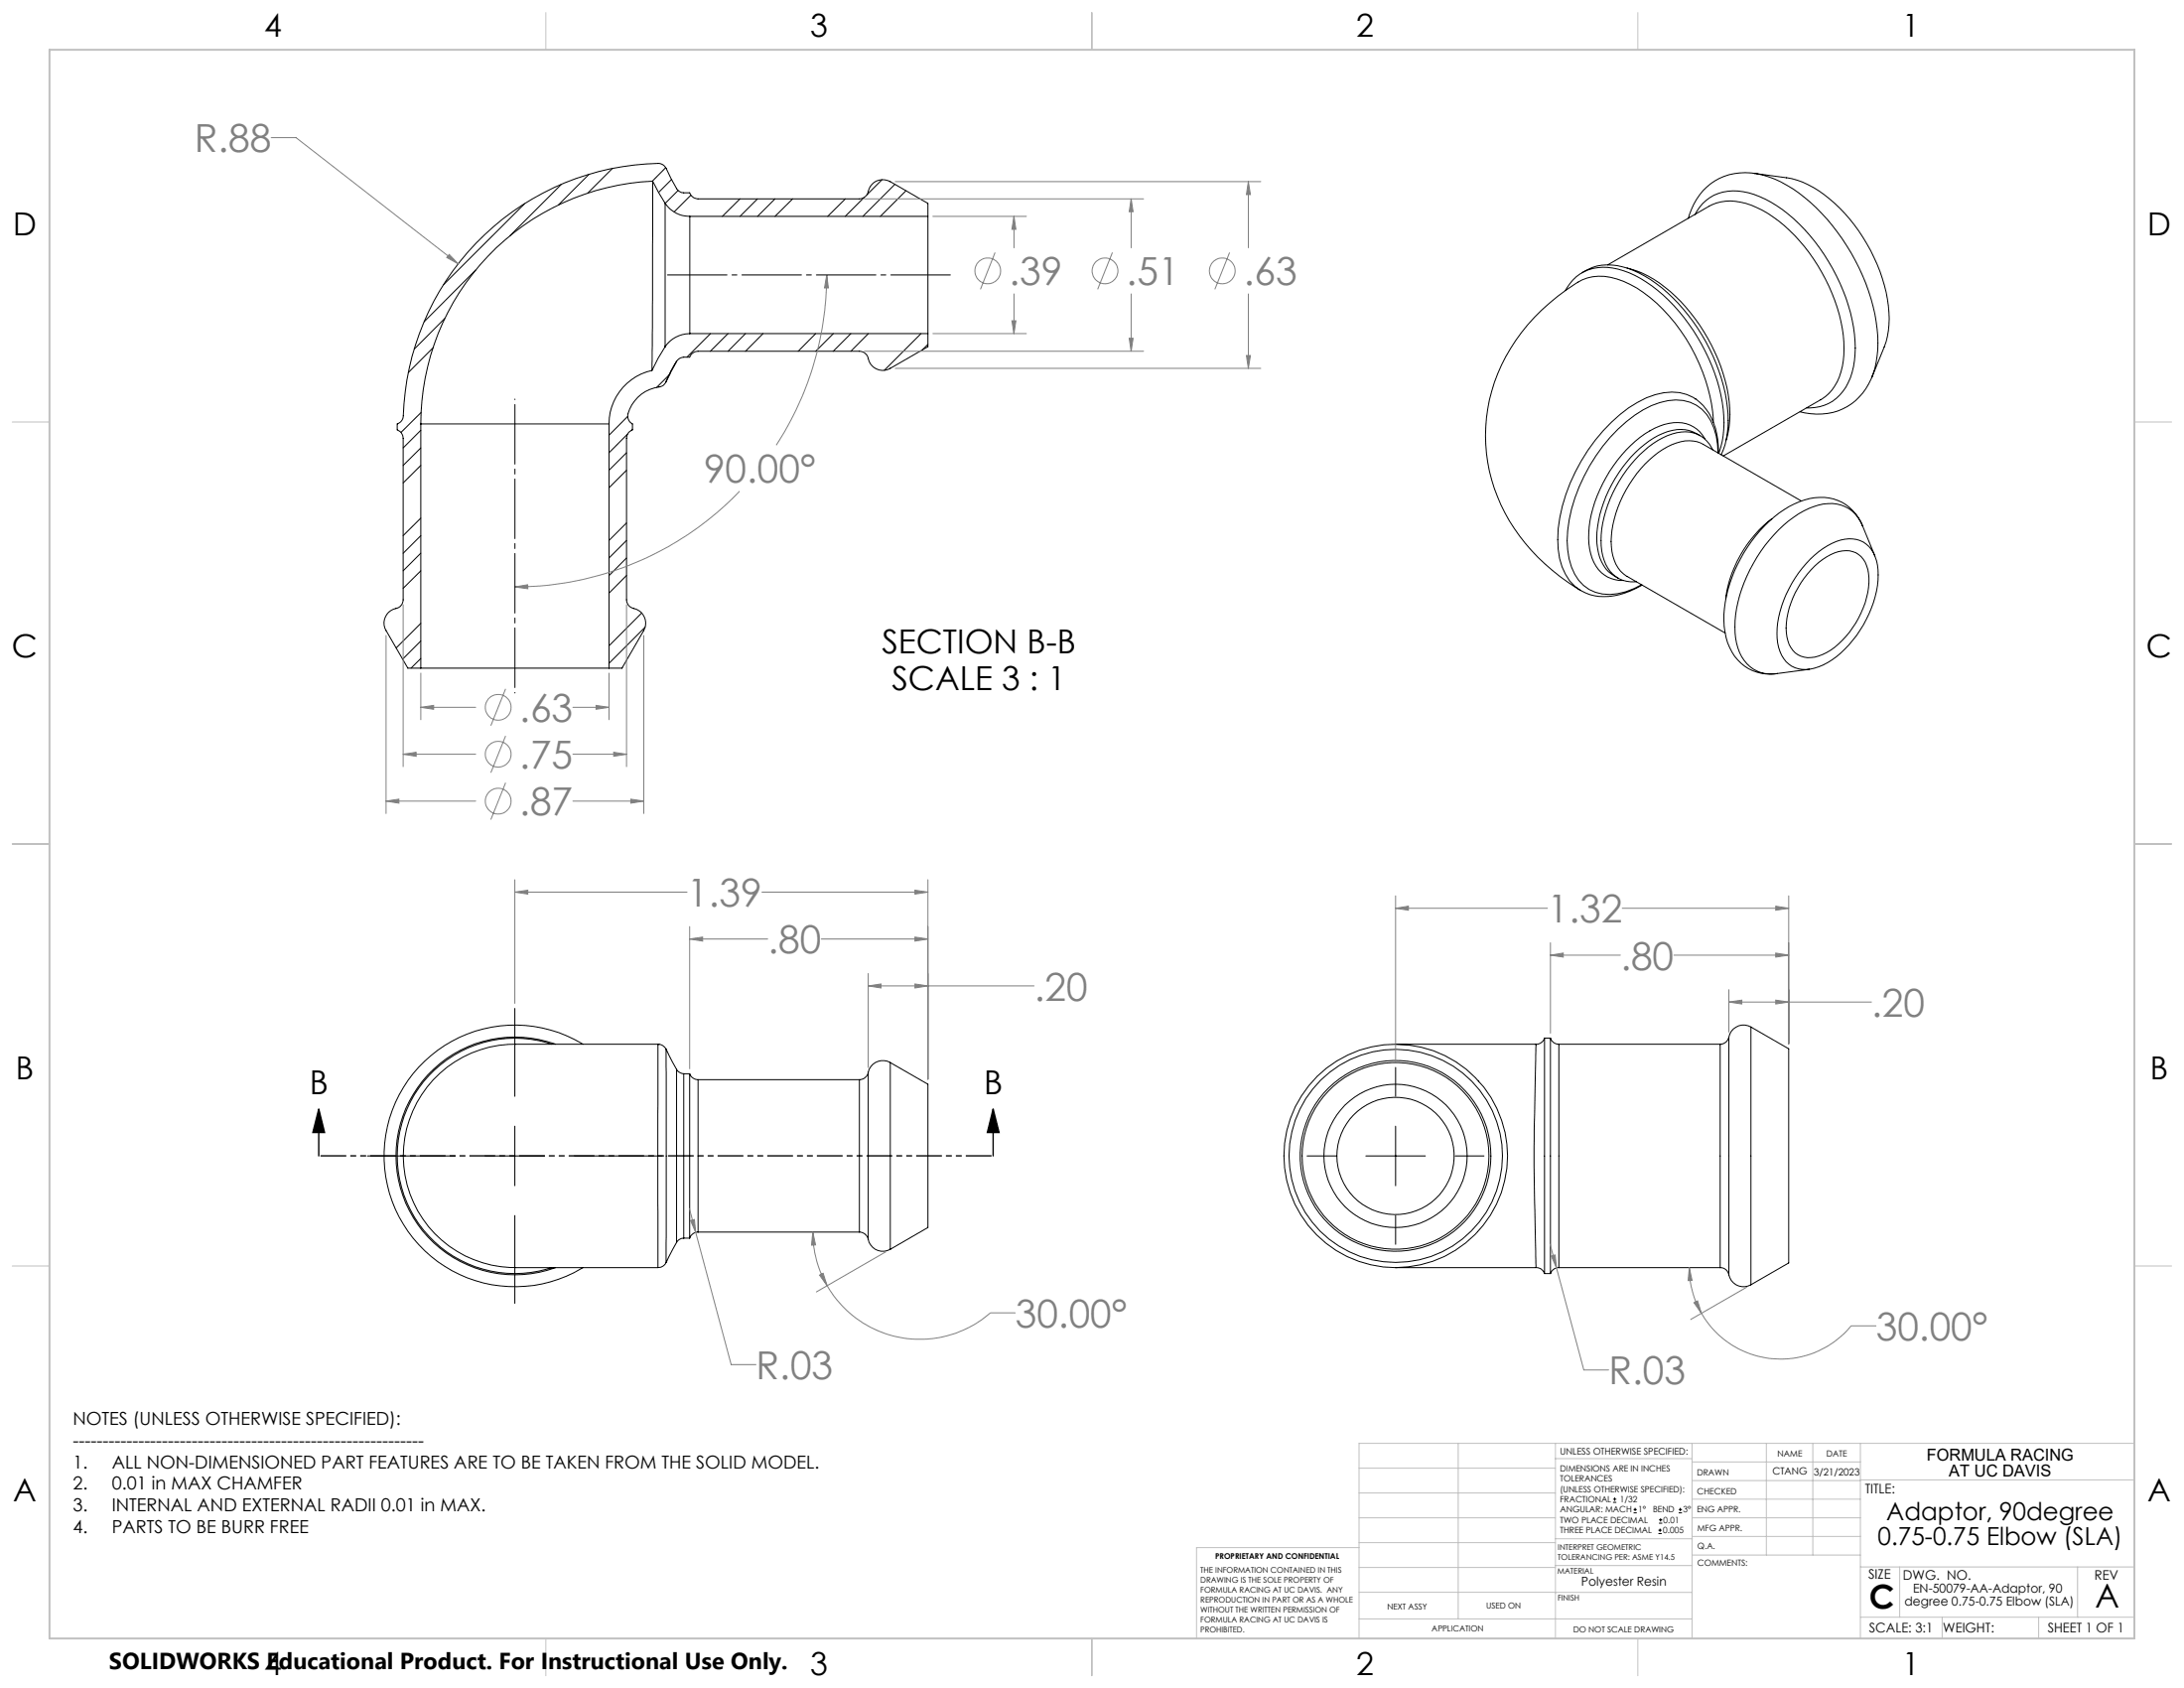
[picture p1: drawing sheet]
<svg xmlns="http://www.w3.org/2000/svg" width="559mm" height="432mm" viewBox="0 0 559 432" stroke-linecap="round" stroke-linejoin="round" font-family="sans-serif">
<g fill="none" stroke="#000" stroke-width=".25">
<path d="M134.2 52.1l-20.7 20.7M143.7 47.1l-13.2 13.2M150.7 44.6l-7.9 7.9M156.7 43.1l-6.3 6.3M167 46.5l-.2 48.2M170.2 52l-3.2-5.6a62.2 62.2 0 0 0-59.3 62M170.2 52a7.5 7.5 0 0 0 6.3 3.4M170.2 52v36.7M170.2 52h.1M170.3 42.9l-3.4 3.5M171.9 45.9l-3.3 3.2M173.5 48.7l-3.3 3.3"/>
<path d="M176.5 55.4v29.9M176.5 55.4h60.9M176.8 49.9l-4.3 4.3M189.3 50.9l-4.5 4.5M193.8 50.9l-4.5 4.5M198.3 50.9l-4.5 4.5M202.8 50.9l-4.5 4.5M216.3 50.9l-4.5 4.5M221.1 50.5l-4.8 4.9M225.7 46l-3.9 3.8M229 47.2l-8.2 8.2M231.8 48.8l-6.6 6.6"/>
<path d="M237.4 55.4v-3.4l-9.6-5.5a3.9 3.9 0 0 0-5.8 2.9l-.7 .9-.6 .4-.8 .2h-41.3a2.3 2.3 0 0 1-2.1-1.6h-1.6a2.25 2.25 0 0 1-1.8-1.1l-2.6-5.1a2.24 2.24 0 0 0-2.2-1.3 66.8 66.8 0 0 0-65.2 65.2l-.6 .9-.9 .5v1.6a2.34 2.34 0 0 1 1.6 2.1v41.3a2.54 2.54 0 0 1-2.6 2.5 3.8 3.8 0 0 0-1.8 5.4l5.6 9.6h3.3M237.4 55.4v29.9M433.7 54.9a10.9 10.9 0 0 1 12.3-5.9 29.2 29.2 0 0 1 15.8 9.7 48.6 48.6 0 0 1 12.8 28.6 18.2 18.2 0 0 1-3.9 13.7 10.7 10.7 0 0 1-8.4 3.4M448.9 44.3l8.2 1.2a23.6 23.6 0 0 1 12.3 6.5 43.8 43.8 0 0 1 13.9 27.9 20.6 20.6 0 0 1-1.2 8.9l-3.1 7.6a28 28 0 0 0 .7-16.1 53.5 53.5 0 0 0-21-32 24.2 24.2 0 0 0-9.8-4zM449.1 44.4a14.7 14.7 0 0 0-17.1 11.4M121.7 69.1l-13.2 13.2M400.5 74.3a11.1 11.1 0 0 1 13.6-5.4 33.5 33.5 0 0 1 16.8 12.3 46.7 46.7 0 0 1 10.2 26.9 20.6 20.6 0 0 1-1.4 7.9M404.8 69.8a12.6 12.6 0 0 1 11.8-1.1 36.3 36.3 0 0 1 16.6 13.5 46 46 0 0 1 9 25.3 21 21 0 0 1-1.8 8.8M411.3 67.8l26-15.1a13 13 0 0 1 12.2 .4 40 40 0 0 1 17.6 18.3 36.2 36.2 0 0 1 4.3 22.4 12.3 12.3 0 0 1-5.5 8.4M416.3 68.6a30.3 30.3 0 0 1 16.2 11.4 44.1 44.1 0 0 1 10.1 26 22.4 22.4 0 0 1-.9 6.5M110.8 89l-6.3 6.3M113.8 81.5l-7.8 7.8"/>
<path d="M170.2 88.7l-1.8 3-1.6 3.1a14 14 0 0 0-11 13.6M171.4 95.7l-3.4 3.4M173.1 92.4l-1.5 2.6-1.2 2.6M176.5 85.3a7.7 7.7 0 0 0-6.3 3.4M176.5 85.3h60.9M181.8 85.3l-6 6.1M186.3 85.3l-4.5 4.6M190.7 85.3l-4.4 4.6M195.2 85.3l-4.5 4.6M208.7 85.3l-4.5 4.6M213.2 85.3l-4.5 4.6M217.7 85.3l-4.5 4.6"/>
<path d="M222.2 85.3l-4.5 4.6M235.7 85.3l-9.4 9.4M237.4 85.3v3.4l-9.6 5.5a3.9 3.9 0 0 1-5.8-2.9l-1-1.2-1.1-.2h-41.3a2.34 2.34 0 0 0-2.1 1.5h-1.6a2.18 2.18 0 0 0-1.8 1.1l-2.7 5.2a2.1 2.1 0 0 1-1.8 1.3 9.3 9.3 0 0 0-8 7.6l.4 1.1 .8 .7v1.6a2.34 2.34 0 0 0-1.5 2.1v41.3a2.54 2.54 0 0 0 2.5 2.5 3.9 3.9 0 0 1 1.9 5.4l-5.6 9.6h-3.3M237.4 88.1l-1.4 1.4M479 96.4a14.7 14.7 0 0 1-18.4 8.9M107.7 110.1l-4.5 4.5M107.7 114.6l-4.5 4.5M107.7 119.1l-4.5 4.4M107.7 108.4h48.1M107.7 108.4v62.5M107.7 105.5l-5.1 5.1M155.8 108.4v62.5"/>
<path d="M160.3 115.8l-4.5 4.5M160.6 106.5l-4.8 4.8M160.6 111l-4.8 4.8M161.8 109.8l-.3 .3M433.8 102.1a10.5 10.5 0 0 0-8.1-1.6 26.2 26.2 0 0 0-13.4 7.6 46.3 46.3 0 0 0-13.6 27.2 18.8 18.8 0 0 0 2.9 13.3 11.8 11.8 0 0 0 12.8 3.5 22.7 22.7 0 0 0 5.8-2.5M433.8 102h-.1a14 14 0 0 1 5.8 10.4l.2 3.5M435 111.4a9.9 9.9 0 0 0-10.7 0 32.7 32.7 0 0 0-15.3 21.8 15.2 15.2 0 0 0 1.9 12.4l1.5 1.3 1.6 1M436.2 112.4a8.3 8.3 0 0 0-10.4-3.8 28.1 28.1 0 0 0-14.8 13.5 28.8 28.8 0 0 0-4.3 18.3 8.7 8.7 0 0 0 7.7 8.1h1M438.2 115a7.9 7.9 0 0 0-10.4-4 25.1 25.1 0 0 0-12.6 10.6 29.6 29.6 0 0 0-5.4 19.3 8.9 8.9 0 0 0 5.4 7.5l2 .4h1.5M438.4 108a45.1 45.1 0 0 0-19.6-34.3 16 16 0 0 0-12.7-2.6 31.8 31.8 0 0 0-9.6 6.4 43.9 43.9 0 0 0-15.9 40.8 47.2 47.2 0 0 0 20.7 30.7l3 2M439.6 115.8a15.1 15.1 0 0 0-4.1-11.1 10.8 10.8 0 0 0-10.8-1.7 30.7 30.7 0 0 0-14.6 11.1 42.7 42.7 0 0 0-9.1 24.2 15.1 15.1 0 0 0 4.2 11.5 11 11 0 0 0 10.8 1.6l4-1.8M465.9 102.2l-25 14.4"/>
<path d="M465.9 102.2l-.1 .1M107.7 132.5l-4.5 4.5M107.7 137l-4.5 4.5M160.3 120.3l-4.5 4.5M160.3 133.8l-4.5 4.5M160.3 138.3l-4.5 4.4M453.4 132.7a31.4 31.4 0 0 0-11.9 20.6M460.9 128.2l-25.1-14.5a8.8 8.8 0 0 0-8 0 29 29 0 0 0-14.3 17.5 17.9 17.9 0 0 0 0 13.2 7 7 0 0 0 2.8 3M476.6 134.6a11.3 11.3 0 0 0-13.5-7.1 26.5 26.5 0 0 0-14.9 10.9 34 34 0 0 0-7.1 21.8 13 13 0 0 0 7.3 11.4 11.7 11.7 0 0 0 6.4 .7M476.6 134.5a8.9 8.9 0 0 0-11.4-5.3 27.1 27.1 0 0 0-13.6 10.3 35.5 35.5 0 0 0-7.7 22.3 11.5 11.5 0 0 0 4.7 9.4 8.8 8.8 0 0 0 6.2 1.1M476.6 134.5l3.1 7.7M107.7 159.5l-6.3 6.3"/>
<path d="M107.7 141.5l-4.5 4.5M107.7 146l-4.5 4.5M160.3 142.7l-4.5 4.5M160.3 147.2l-4.5 4.5M164.2 156.8l-8.4 8.4M416.3 147.4l25.1 14.5M416.3 147.4v.1M463.2 143.1a14.8 14.8 0 0 1 10.9-5.2 6.8 6.8 0 0 1 6 5.5 23.2 23.2 0 0 1-3.3 16.4 24.8 24.8 0 0 1-11.5 10.8 7.1 7.1 0 0 1-9.4-3 17 17 0 0 1 0-12.6 30.8 30.8 0 0 1 7.3-11.9zM464.3 144.8a12 12 0 0 1 8.9-3.9 5.7 5.7 0 0 1 4.7 4.8 20.8 20.8 0 0 1-4.7 16 16.6 16.6 0 0 1-8.9 6.4 5.7 5.7 0 0 1-7.1-5.2 21.1 21.1 0 0 1 5.3-16.1zM107.7 164l-4.7 4.6M107.7 168.5l-2.5 2.4M107.7 170.9h48.1"/>
<path d="M159.2 170.7l-.1 .2M165.1 160.4l-9.3 9.3M463 171.2l-8.2 1.1M131.7 258v22.5M131.8 267.1h36.6M131.9 267.1a28.6 28.6 0 0 0-28.7 28.6 28.6 28.6 0 0 0 28.7 28.5M141.2 267.1a30.1 30.1 0 0 0-39.6 28.6 30.1 30.1 0 0 0 39.6 28.6M142.1 267.1a30.4 30.4 0 0 0-40.8 28.6 30.4 30.4 0 0 0 40.8 28.6M149.2 267.1a33.5 33.5 0 0 0-50.9 28.6 33.5 33.5 0 0 0 50.9 28.6M168.4 267.1l-.1 57a1.63 1.63 0 0 0 2.1-1v-.2M168.4 267.1h.2a2.26 2.26 0 0 1 1.8 1.3M168.4 267.1h.1"/>
<path d="M170.4 268.4v54.5M170.5 268.4l2.6 5.1M173.1 273.5a2.41 2.41 0 0 0 1.8 1.2M173.1 273.5v44.3M174.9 274.7v42M174.9 274.7h1.6M176.5 274.7a2.34 2.34 0 0 0 2.1 1.5M176.5 274.7v42M178.6 276.2v39M178.6 276.2h41.3M219.9 276.2v39M222.1 274.4a2.36 2.36 0 0 1-2.2 1.8"/>
<path d="M222.1 274.4v42.6M227.8 271.8a3.8 3.8 0 0 0-5.7 2.6M227.8 271.8l9.6 5.6v36.6l-9.6 5.6M227.8 271.8v47.8M357.1 273.1v7.4M357.1 267.1h35.9M393 267.1l-.1 5.4a853.5 853.5 0 0 0 .1 51.7 2.19 2.19 0 0 1 2.1 1.5M395.1 265.6l-.7 1.1-1.4 .5M396.7 265.6a2.22 2.22 0 0 0 2.2 1.5M396.7 265.6h-1.5v60.2h1.5M396.7 265.6v60.2M398.9 267.1v57.2"/>
<path d="M398.9 267.1h41.2M440.1 267.1v57.2M442.3 265.3a2.28 2.28 0 0 1-2.2 1.8M442.3 265.3v60.8M448 262.7a3.8 3.8 0 0 0-5.7 2.6M448 262.7l9.7 5.6v54.8l-9.7 5.5M448 262.7v65.9M94 295.7h22.5M124.1 295.7h15.2M131.7 288.1v15.2M147 295.7h22.4M334.4 295.7h7.4"/>
<path d="M349.5 295.7h15.2M357.1 288.1v15.2M372.3 295.7h7.4M131.7 310.9v22.5M173.1 317.8l-2.6 5.1M174.9 316.7a2.25 2.25 0 0 0-1.8 1.1M174.9 316.7h1.6M178.6 315.2a2.3 2.3 0 0 0-2.1 1.5M178.6 315.2h41.3M219.9 315.2a2.34 2.34 0 0 1 2.2 1.8M222.1 317a3.8 3.8 0 0 0 5.7 2.6M357.1 310.9v7.4"/>
<path d="M131.8 324.3h36.6M357.1 324.3h35.9M398.9 324.3a2.24 2.24 0 0 0-2.2 1.5M398.9 324.3h41.2M440.1 324.3a2.19 2.19 0 0 1 2.2 1.8M442.3 326.1a3.8 3.8 0 0 0 5.7 2.5M412.7 384.3h.9M412.7 383.5h.9M413.1 383.1v.8M418 387h.8M418 386.2h.8M418.4 385.7v.9"/>
<path d="M424.3 392.3h.9M424.3 391.4h.9M424.5 389.6h.8M424.5 388.8h.8M424.7 391v.9M424.9 388.4v.8M429.5 387h.9M429.5 386.2h.9M429.9 385.7v.9"/>
<circle cx="357.1" cy="295.7" r="15"/>
<circle cx="357.1" cy="295.7" r="24.4"/>
<circle cx="357.1" cy="295.7" r="23.9"/>
<circle cx="357.1" cy="295.7" r="18.3"/>
<circle cx="357.1" cy="295.7" r="27.3"/>
<circle cx="357.1" cy="295.7" r="28.6"/>
</g>
<g fill="none" stroke="#808080" stroke-width=".25">
<path d="M69.4 35.2h6.3l41.5 32.3M221.2 50.9h71.4M229.1 46.5h93.5M238.7 55.4h23.9M259.4 55.4l.5 3.3h-1zM259.4 55.4v8M289.4 50.9l.5 3.3h-1zM289.4 50.9v12.5M319.4 46.5l.5 3.3h-1zM319.4 46.5v16.9M114.9 65.1l2.3 2.4-2.9-1.6zM211.5 70.3l.4 3.4h-.9z"/>
<path d="M211.5 70.3a80.2 80.2 0 0 1-12.9 43.6M254.6 64.6l-3.7 9.4M259.4 75.2v10.1M284.6 64.6l-3.8 9.4M289.4 75.2v14.7M314.6 64.6l-3.8 9.4M319.4 75.2v19M221.2 89.9h71.4M229.1 94.2h93.5M238.7 85.3h23.9M258.9 82.1h1l-.5 3.2zM288.9 86.5h1l-.5 3.4z"/>
<path d="M318.9 90.9h1l-.5 3.3zM189.2 125.7a79.8 79.8 0 0 1-57.5 24.4M103.2 154.7v41.4M131.7 150.1l3.3-.5v1zM160.3 154.7v41.4M98.8 162.6v45.5M107.7 172.2v11.9M129.4 176.2l-3.8 9.4M155.8 172.2v11.9M164.7 162.6v45.5M103.2 192.9l3.3-.5v1.1zM103.2 192.9h18.5"/>
<path d="M107.7 180.9l3.2-.5v1zM107.7 180.9h14M129.4 188.2l-3.8 9.5M146.6 180.9h9.2M146.6 192.9h13.7M152.5 180.4l3.3 .5-3.3 .5zM157 192.4l3.3 .5-3.3 .6zM98.8 204.9l3.3-.5v1.1zM98.8 204.9h22.9M129.4 200.2l-3.8 9.5M146.6 204.9h18.1M161.4 204.4l3.3 .5-3.3 .6z"/>
<path d="M131.7 228.2l3.3-.5v1zM131.7 225v31.7M131.7 228.2h44.1M176.5 237v36.4M194.9 228.2h42.5M234.1 239.7l3.3 .5-3.3 .5zM234.1 227.7l3.3 .5-3.3 .5zM237.4 225v51.1M357.1 232.3l3.3-.5v1zM357.1 229.2v42.6M357.1 232.3h38.8M415.1 232.3h42.6"/>
<path d="M454.3 231.8l3.4 .5-3.4 .5zM457.7 229.2v37.8M176.5 240.2l3.3-.5v1zM176.5 240.2h19.9M210.1 240.2h27.3M222.1 252.2l3.3-.5v1zM222.1 249v24.1M222.1 252.2h42.5M234.1 251.7l3.3 .5-3.3 .5zM396.7 244.3l3.3-.5v1zM396.7 241.2v23.1M396.7 244.3h17.9"/>
<path d="M428.3 244.3h29.4M442.3 256.3l3.4-.5v1zM442.3 253.2v10.8M442.3 256.3h36.5M454.3 243.8l3.4 .5-3.4 .5zM454.3 255.8l3.4 .5-3.4 .5zM176.4 309.1l1.6 6.2M176.7 312.2l1-.2 .3 3.3zM178 315.3l9.1 33.8h6.3M208 315.2l.7 3.3h-1.1zM208 315.2a27.7 27.7 0 0 0 3.6 13.7M396.6 318.2l8.6 32.2h6.4"/>
<path d="M209.7 326.2l.9-.5 1 3.2zM211.6 328.9a27.4 27.4 0 0 0 41.8 6.9h6.4M226.7 320.2l-17.8 10.3M396.9 321.3l1-.3 .4 3.3zM432.2 324.3l.7 3.2-1 .1zM432.2 324.3a23.8 23.8 0 0 0 3.1 11.7M433.4 333.2l.9-.4 1 3.2zM435.3 336a23.4 23.4 0 0 0 38.3 3.2h6.4M446.9 329.3l-14.3 8.2"/>
<circle cx="252.7" cy="69.3" r="3.3"/>
<circle cx="282.7" cy="69.3" r="3.3"/>
<circle cx="312.7" cy="69.3" r="3.3"/>
<circle cx="127.5" cy="193" r="3.3"/>
<circle cx="127.5" cy="181" r="3.3"/>
<circle cx="127.5" cy="204.9" r="3.3"/>
</g>
<path d="M81.6 283.7l1.4 6h-3zM81.6 283.7v12M254.1 283.7l1.5 6h-3zM254.1 283.7v12" fill="none" stroke="#000" stroke-width=".35"/>
<path d="M131.8 177.3v-75.2" fill="none" stroke="#000" stroke-width=".25" stroke-dasharray="15.2 1.3 1.3 1.3" stroke-dashoffset="-1.4"/>
<path d="M170.1 70.3h73.7" fill="none" stroke="#000" stroke-width=".25" stroke-dasharray="15.2 1.3 1.3 1.3" stroke-dashoffset="-.6"/>
<path d="M254.1 295.7h-172.5" fill="none" stroke="#000" stroke-width=".35" stroke-dasharray="6.3 1.3 1.3 1.3 1.3 1.3" stroke-dashoffset="-.6"/>
<g fill="none" stroke="#c0c0c0" stroke-width=".25">
<path d="M139.7 3.2v9.5M279.4 3.2v9.5M419.1 3.2v9.5M3.1 107.9h9.6M546.1 107.9h9.5M3.1 215.9h9.6M546.1 215.9h9.5M3.1 323.8h9.6M546.1 323.8h9.5M347.7 375.6h50.3M373.1 369.2v44.9M398 369.2v49.9"/>
<path d="M398 373.1h34.9M432.9 369.2v49.9M432.9 378.7h43.1M432.9 374h43.1M451.9 369.2v28.6M463.8 369.2v28.6M476 369.2v49.9M476 378.6h70.1M546.1 369.2h-198.4v49.9M347.7 394.6h50.3M347.7 388.3h50.3M347.7 381.9h50.3"/>
<path d="M347.7 395.9h-41.6v23.2M398 393.6h35M432.9 383.5h43.1M432.9 388.3h43.1M432.9 393h43.1M433 397.8h43M139.7 419.1v9.6M279.4 419.1v9.6M347.7 414.1h85.2M347.7 401h50.3M347.7 407.3h50.3M398 407.4h34.9"/>
<path d="M398 400.5h35M419.1 419.1v9.6M476 413.7h70.1M476 400.8h70.1M486.1 400.8v12.9M496.9 413.7v5.4M521.6 413.7v5.4M531.6 400.8v12.9"/>
</g>
<path d="M12.7 12.7h533.4v406.4h-533.4z" fill="none" stroke="#c0c0c0" stroke-width=".5"/>
<path d="M254.1 283.7l1.5 6h-3zM81.6 283.7l1.4 6h-3z" fill="#000"/>
<path d="M176.5 240.2l3.3-.5v1zM234.1 239.7l3.3 .5-3.3 .5zM176.7 312.2l1.3 3.1-.3-3.3zM208 315.2l.7 3.3h-1.1zM209.7 326.2l.9-.5 1 3.2zM131.7 228.2l3.3-.5v1zM234.1 227.7l3.3 .5-3.3 .5zM234.1 251.7l3.3 .5-3.3 .5zM222.1 252.2l3.3-.5v1zM454.3 243.8l3.4 .5-3.4 .5zM396.7 244.3l3.3-.5v1zM396.9 321.3l1.4 3-.4-3.3zM432.2 324.3l.7 3.2-1 .1zM433.4 333.2l.9-.4 1 3.2zM454.3 255.8l3.4 .5-3.4 .5zM442.3 256.3l3.4-.5v1zM357.1 232.3l3.3-.5v1zM454.3 231.8l3.4 .5-3.4 .5zM258.9 82.1h1l-.5 3.2zM259.4 55.4l.5 3.3h-1zM289.4 50.9l.5 3.3h-1zM288.9 86.5h1l-.5 3.4zM319.4 46.5l.5 3.3h-1zM318.9 90.9h1l-.5 3.3zM107.7 180.9l3.2-.5v1zM152.5 180.4l3.3 .5-3.3 .5zM103.2 192.9l3.3-.5v1.1zM157 192.4l3.3 .5-3.3 .6zM98.8 204.9l3.3-.5v1.1zM161.4 204.4l3.3 .5-3.3 .6zM131.7 150.1l3.3-.5v1zM211.5 70.3l.4 3.4h-.9zM114.9 65.1l-.6 .8 2.9 1.6z" fill="#808080"/>
<g font-size="9.9" fill="#808080">
<text x="49.7" y="38.9">R.88</text>
<text x="258.2" y="73">.39</text>
<text x="288.2" y="73">.51</text>
<text x="318.2" y="73">.63</text>
<text x="180.1" y="123.5">90.00°</text>
<text x="132.9" y="184.7">.63</text>
<text x="132.9" y="196.7">.75</text>
<text x="132.9" y="208.7">.87</text>
<text x="175.8" y="231.9">1.39</text>
<text x="396" y="236">1.32</text>
<text x="196.4" y="243.9">.80</text>
<text x="414.6" y="248.1">.80</text>
<text x="264.6" y="255.9">.20</text>
<text x="478.8" y="260.1">.20</text>
<text x="259.8" y="339.6">30.00°</text>
<text x="480" y="342.9">30.00°</text>
<text x="193.5" y="352.8">R.03</text>
<text x="411.6" y="354.2">R.03</text>
</g>
<g font-size="8.5">
<text x="225.6" y="167.1">SECTION B-B</text>
<text x="228.2" y="176.5">SCALE 3 : 1</text>
<text x="79.2" y="280">B</text>
<text x="251.7" y="280">B</text>
<text x="478.3" y="411.4">C</text>
<text x="536.1" y="411.3">A</text>
</g>
<g font-size="8.1">
<text x="67.6" y="9.3">4</text>
<text x="207.3" y="9.3">3</text>
<text x="347" y="9.3">2</text>
<text x="486.7" y="9.3">1</text>
<text x="3.3" y="60.1">D</text>
<text x="549.4" y="60.1">D</text>
<text x="3" y="168">C</text>
<text x="549.1" y="168">C</text>
<text x="4" y="276">B</text>
<text x="550.1" y="276">B</text>
<text x="3.3" y="383.9">A</text>
<text x="549.4" y="383.9">A</text>
<text x="67.6" y="428.4">4</text>
<text x="207.3" y="428.4">3</text>
<text x="347" y="428.4">2</text>
<text x="486.7" y="428.4">1</text>
</g>
<g font-size="6.3">
<text x="482.7" y="388.8">Adaptor, 90degree</text>
<text x="480.5" y="395.1">0.75-0.75 Elbow (SLA)</text>
</g>
<text font-size="5.9" x="27.9" y="427">SOLIDWORKS Educational Product. For Instructional Use Only.</text>
<g font-size="4.6">
<text x="18.6" y="364.4">NOTES (UNLESS OTHERWISE SPECIFIED):</text>
<text x="18.6" y="370">-----------------------------------------------------------</text>
<text x="18.6" y="375.5">1.</text>
<text x="28.7" y="375.5">ALL NON-DIMENSIONED PART FEATURES ARE TO BE TAKEN FROM THE SOLID MODEL.</text>
<text x="18.6" y="381.1">2.</text>
<text x="28.7" y="381.1">0.01 in MAX CHAMFER</text>
<text x="18.6" y="386.7">3.</text>
<text x="28.7" y="386.7">INTERNAL AND EXTERNAL RADII 0.01 in MAX.</text>
<text x="18.6" y="392.3">4.</text>
<text x="28.7" y="392.3">PARTS TO BE BURR FREE</text>
</g>
<g font-size="4.2">
<text x="493" y="373.5">FORMULA RACING</text>
<text x="498.7" y="377.8">AT UC DAVIS</text>
</g>
<g font-size="3.4">
<text x="477.2" y="381.9">TITLE:</text>
<text x="478.1" y="404">SIZE</text>
<text x="486.9" y="404">DWG. NO.</text>
<text x="535.9" y="404.1">REV</text>
<text x="478.2" y="417.6">SCALE: 3:1</text>
<text x="497.1" y="417.7">WEIGHT:</text>
<text x="523.9" y="417.6">SHEET 1 OF 1</text>
</g>
<g font-size="3.2">
<text x="404.6" y="405.7">Polyester Resin</text>
<text x="489.5" y="407.5">EN-50079-AA-Adaptor, 90</text>
<text x="487.3" y="410.7">degree 0.75-0.75 Elbow (SLA)</text>
</g>
<g font-size="2.5">
<text x="453.5" y="377.2">CTANG</text>
<text x="464.1" y="377.3">3/21/2023</text>
</g>
<text font-size="2.4" x="399.2" y="372.1">UNLESS OTHERWISE SPECIFIED:</text>
<g font-size="2.2">
<text x="399.2" y="376.4">DIMENSIONS ARE IN INCHES</text>
<text x="434.2" y="377.3">DRAWN</text>
<text x="454.8" y="372.5">NAME</text>
<text x="467.3" y="372.6">DATE</text>
<text x="399.2" y="379">TOLERANCES</text>
<text x="399.2" y="381.7">(UNLESS OTHERWISE SPECIFIED):</text>
<text x="434.3" y="382.2">CHECKED</text>
<text x="399.2" y="389.6">TWO PLACE DECIMAL</text>
<text x="399.2" y="384.3">FRACTIONAL</text>
<text x="399.2" y="387">ANGULAR: MACH</text>
<text x="414.5" y="384.3">1/32</text>
<text x="419.1" y="387">1°</text>
<text x="422.9" y="387">BEND</text>
<text x="425.6" y="389.6">0.01</text>
<text x="430.6" y="387">3°</text>
<text x="434.2" y="386.9">ENG APPR.</text>
<text x="399.2" y="392.3">THREE PLACE DECIMAL</text>
<text x="425.5" y="392.3">0.005</text>
<text x="434.3" y="391.6">MFG APPR.</text>
<text x="434.3" y="396.3">Q.A.</text>
<text x="434.3" y="400.5">COMMENTS:</text>
</g>
<g font-size="2.1">
<text x="354.9" y="411.6">NEXT ASSY</text>
<text x="380.3" y="411.6">USED ON</text>
<text x="366.3" y="417.4">APPLICATION</text>
<text x="402.5" y="417.5">DO NOT SCALE DRAWING</text>
</g>
<g font-size="2">
<text x="310.9" y="398.8">PROPRIETARY AND CONFIDENTIAL</text>
<text x="398.6" y="396.5">INTERPRET GEOMETRIC</text>
<text x="398.6" y="399">TOLERANCING PER: ASME Y14.5</text>
<text x="307.2" y="402.4">THE INFORMATION CONTAINED IN THIS</text>
<text x="307.2" y="404.9">DRAWING IS THE SOLE PROPERTY OF</text>
<text x="307.2" y="407.5">FORMULA RACING AT UC DAVIS. ANY</text>
<text x="398.5" y="402.6">MATERIAL</text>
<text x="307.2" y="410">REPRODUCTION IN PART OR AS A WHOLE</text>
<text x="307.2" y="412.5">WITHOUT THE WRITTEN PERMISSION OF</text>
<text x="398.5" y="409.4">FINISH</text>
<text x="307.2" y="415">FORMULA RACING AT UC DAVIS IS</text>
<text x="307.2" y="417.6">PROHIBITED.</text>
</g>
</svg>
